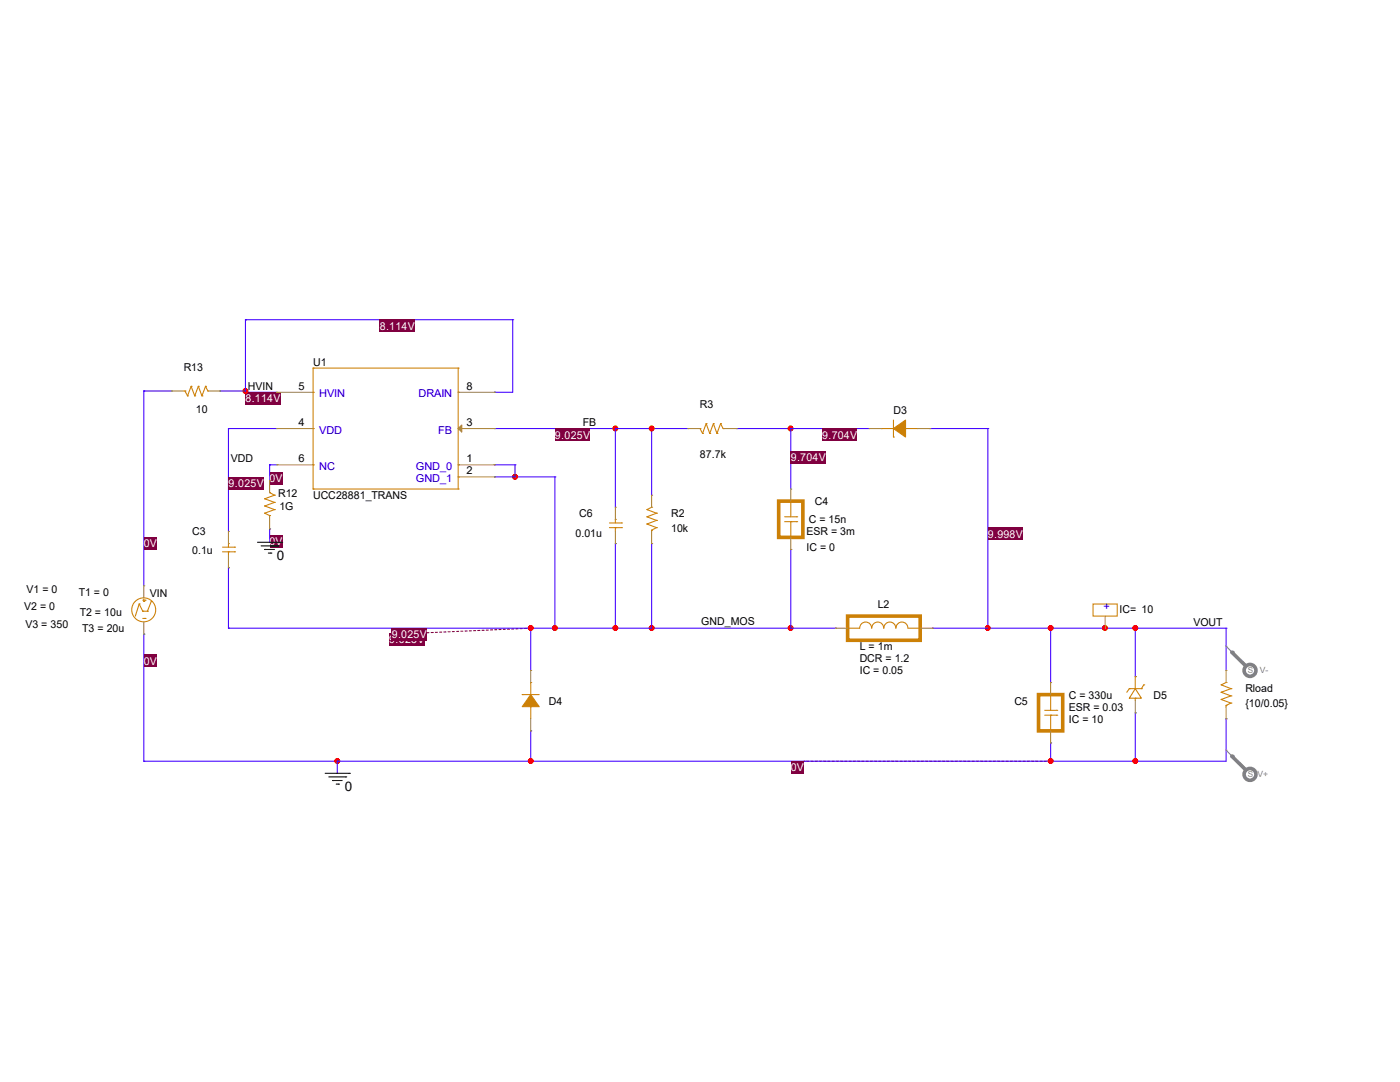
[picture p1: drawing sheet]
<svg xmlns="http://www.w3.org/2000/svg" width="279mm" height="216mm" viewBox="0 0 279 216" stroke-linecap="round" stroke-linejoin="round" font-family="sans-serif">
<path d="M45.6 85.5h.1M45.6 85.5v20.5M197.1 125.3h.1M197.1 125.3h12.6" fill="none" stroke="#4200ff" stroke-width=".21"/>
<g fill="#800040">
<path d="M45.6 95.2h1.9v2.4h-1.9z"/>
<path d="M47.5 95.2h5.2v2.4h-5.2z"/>
</g>
<path d="M53.8 92.8h.1M53.8 92.8v3.1M45.6 113.3h.1M45.6 113.3v12M220.6 125.3h.1M220.6 125.3h6M226.6 125.3h.1M226.6 125.3v9.7" fill="none" stroke="#4200ff" stroke-width=".21"/>
<path d="M53.8 94.2h2.6v2.4h-2.6z" fill="#800040"/>
<path d="M53.8 105.5h.1M53.8 105.5v2.7" fill="none" stroke="#4200ff" stroke-width=".21"/>
<path d="M53.8 106.8h2.6v2.4h-2.6z" fill="#800040"/>
<path d="M49 63.8h.1M49 63.8h53.3M130 125.3h27.8M157.8 125.3h.1" fill="none" stroke="#4200ff" stroke-width=".21"/>
<g fill="#f00" stroke="#f00" stroke-width=".21">
<circle cx="130" cy="125.3" r=".47"/>
<circle cx="157.8" cy="125.3" r=".47"/>
</g>
<g fill="#800040">
<path d="M75.8 63.8h1.2v2.5h-1.2z"/>
<path d="M77 63.8h5.8v2.5h-5.8z"/>
</g>
<path d="M102.3 63.8h.1M102.3 63.8v14.5M28.7 126.5h.1M28.7 126.5v25.4" fill="none" stroke="#4200ff" stroke-width=".21"/>
<path d="M28.7 130.6h2.6v2.5h-2.6z" fill="#800040"/>
<path d="M28.7 78h.1M28.7 78h5.5M146.9 85.5h.1M146.9 85.5h10.9M157.8 85.5h.1M157.8 85.5v12.1M130 108.5h.1M130 108.5v16.8" fill="none" stroke="#4200ff" stroke-width=".21"/>
<circle cx="157.8" cy="85.5" r=".47" fill="#f00" stroke="#f00" stroke-width=".21"/>
<g fill="#800040">
<path d="M157.8 90.1h1.3v2.4h-1.3z"/>
<path d="M159.1 90.1h5.7v2.4h-5.7z"/>
</g>
<path d="M49 78.3h.1M49 78.3h6.2" fill="none" stroke="#4200ff" stroke-width=".21"/>
<g fill="#800040">
<path d="M49 78.3h1.2v2.4h-1.2z"/>
<path d="M50.2 78.3h5.8v2.4h-5.8z"/>
</g>
<path d="M157.8 85.5h.1M157.8 85.5h15.7M185.5 85.5h.1M185.5 85.5h11.6M122.8 125.3h.1M122.8 125.3h7.2M209.7 125.3h.1M209.7 125.3v10.9M244.7 125.3h.1M244.7 125.3v8.5" fill="none" stroke="#4200ff" stroke-width=".21"/>
<g fill="#800040">
<path d="M164.1 85.5h1.3v2.5h-1.3z"/>
<path d="M165.4 85.5h5.7v2.5h-5.7z"/>
</g>
<path d="M110.7 95.2h.1M110.7 95.2v30.1h-4.8M105.9 125.3h.1M105.9 125.3v8.5" fill="none" stroke="#4200ff" stroke-width=".21"/>
<g fill="#800040">
<path d="M77.7 126.3h1.9v2.4h-1.9z"/>
<path d="M79.6 126.3h5.2v2.4h-5.2z"/>
</g>
<path d="M84.7 126.3h.1M105.9 125.3l-21.2 1" fill="none" stroke="#800040" stroke-width=".21" stroke-dasharray=".4"/>
<path d="M45.6 125.3h.1M45.6 125.3h60.3" fill="none" stroke="#4200ff" stroke-width=".21"/>
<circle cx="105.9" cy="125.3" r=".47" fill="#f00" stroke="#f00" stroke-width=".21"/>
<g fill="#800040">
<path d="M78.2 125.3h1.3v2.5h-1.3z"/>
<path d="M79.5 125.3h5.7v2.5h-5.7z"/>
</g>
<circle cx="105.9" cy="125.3" r=".47" fill="#f00" stroke="#f00" stroke-width=".21"/>
<path d="M28.7 78h.1M28.7 78v38.9" fill="none" stroke="#4200ff" stroke-width=".21"/>
<path d="M28.7 107.2h2.6v2.5h-2.6z" fill="#800040"/>
<g fill="none" stroke="#4200ff" stroke-width=".21">
<path d="M43.9 78h.1M43.9 78h5.1M49 78h.1M49 78v.3M98.7 78.3h.1M98.7 78.3h3.6M45.6 85.5h.1M45.6 85.5h9.6M53.8 92.8h.1M53.8 92.8h1.4M98.7 92.8h.1M98.7 85.5h.1"/>
<path d="M98.7 85.5h24.1M98.7 92.8h4.1M102.8 95.2h.1M102.8 95.2h7.9"/>
</g>
<g fill="#f00" stroke="#f00" stroke-width=".21">
<circle cx="102.8" cy="95.1" r=".47"/>
<circle cx="49" cy="78" r=".47"/>
<circle cx="122.8" cy="85.5" r=".47"/>
</g>
<g fill="#800040">
<path d="M110.7 85.5h2v2.5h-2z"/>
<path d="M112.7 85.5h5.1v2.5h-5.1z"/>
</g>
<g fill="#f00" stroke="#f00" stroke-width=".21">
<circle cx="122.8" cy="85.5" r=".47"/>
<circle cx="122.8" cy="125.3" r=".47"/>
<circle cx="110.7" cy="125.3" r=".47"/>
<circle cx="226.6" cy="125.3" r=".47"/>
<circle cx="130" cy="85.5" r=".47"/>
<circle cx="197.1" cy="125.3" r=".46"/>
</g>
<g fill="none" stroke="#4200ff" stroke-width=".21">
<path d="M98.7 95.2h.1M98.7 95.2h4.1M122.8 85.5h.1M122.8 85.5v15.7M122.8 85.5h14.5M130 85.5h.1M130 85.5v13.3M197.1 85.5h.1M197.1 85.5v39.8M122.8 108.5h.1M122.8 108.5v16.8h-12.1M157.8 109.6h.1"/>
<path d="M157.8 109.6v15.7M110.7 125.3h.1M226.6 125.3h.1M226.6 125.3h18.1"/>
</g>
<g fill="#800040">
<path d="M197.1 105.3h1.3v2.4h-1.3z"/>
<path d="M198.4 105.3h5.8v2.4h-5.8z"/>
</g>
<g fill="#f00" stroke="#f00" stroke-width=".21">
<circle cx="197.1" cy="125.3" r=".46"/>
<circle cx="67.3" cy="151.8" r=".47"/>
</g>
<path d="M186.1 125.3h.1M186.1 125.3h11M28.7 151.9h.1M28.7 151.9h38.6M209.7 148.3h.1M209.7 151.9h.1M209.7 151.9h16.9M209.7 148.3v3.6M244.7 143.4h.1M244.7 143.4v8.5" fill="none" stroke="#4200ff" stroke-width=".21"/>
<path d="M157.8 151.9h2.6v2.4h-2.6z" fill="#800040"/>
<path d="M160.5 151.9h.1M209.7 151.9h-49.2" fill="none" stroke="#800040" stroke-width=".21" stroke-dasharray=".4"/>
<g fill="none" stroke="#4200ff" stroke-width=".21">
<path d="M49 63.8h.1M49 63.8v14.2M102.8 92.8h.1M102.8 92.8v2.4M67.3 151.9h.1M67.3 151.9v2.4M67.3 151.9h142.4M105.9 145.8h.1M105.9 151.9h.1M105.9 145.8v6.1M226.6 142.2h.1M226.6 151.9h.1"/>
<path d="M226.6 142.2v9.7M226.6 151.9h18.1"/>
</g>
<g fill="#f00" stroke="#f00" stroke-width=".21">
<circle cx="226.6" cy="151.8" r=".47"/>
<circle cx="209.7" cy="151.8" r=".47"/>
<circle cx="105.9" cy="151.8" r=".47"/>
</g>
<path d="M157.8 151.9h2.6v2.4h-2.6z" fill="#800040"/>
<g fill="#f00" stroke="#f00" stroke-width=".21">
<circle cx="209.7" cy="151.8" r=".47"/>
<circle cx="105.9" cy="151.8" r=".47"/>
<circle cx="220.5" cy="125.3" r=".47"/>
<circle cx="209.7" cy="125.3" r=".47"/>
</g>
<path d="M157.8 125.3h9M166.8 125.3h.1M209.7 125.3h.1M209.7 125.3h10.9" fill="none" stroke="#4200ff" stroke-width=".21"/>
<g fill="none" stroke="#000" stroke-width=".21">
<path d="M51.4 108.2h4.8M52.1 108.9h3.4M52.8 109.6h.1M52.8 109.6h2M53.6 110.4h.5M54.1 110.4h.1M55.5 108.9h.1M56.2 108.2h.1M64.9 154.3h4.8M65.6 155h3.4M66.4 155.7h.1M66.4 155.7h1.9"/>
<path d="M67.1 156.5h.5M67.6 156.5h.1M69 155h.1M69.7 154.3h.1"/>
</g>
<path d="M244.7 149.7h.1M244.7 149.7l2.4 2.4" fill="none" stroke="#808080" stroke-width=".21"/>
<g fill="none" stroke="#808080" stroke-width=".72">
<path d="M245.9 150.9l2.6 2.6"/>
<circle cx="249.5" cy="154.5" r="1.19"/>
</g>
<circle cx="245.9" cy="150.9" r=".36" fill="#808080"/>
<path d="M244.7 128.9h.1M244.7 128.9l2.4 2.5" fill="none" stroke="#808080" stroke-width=".21"/>
<g fill="none" stroke="#808080" stroke-width=".72">
<path d="M245.9 130.2l2.6 2.6"/>
<circle cx="249.5" cy="133.8" r="1.19"/>
</g>
<circle cx="245.9" cy="130.2" r=".36" fill="#808080"/>
<g fill="none" stroke="#cc8006" stroke-width=".21">
<path d="M36.7 78h.2M36.9 78h.1M36.9 78l.5 1M37.4 79h.1M38.1 77.1h.1M38.1 77.1l-.7 1.9M38.1 77.1l.8 1.9M38.9 79h.1M39.6 77.1h.1M39.6 77.1l-.7 1.9M39.6 77.1l.7 1.9M40.3 79h.1"/>
<path d="M41 77.1h.1M41 77.1l-.7 1.9M41 77.1l.5 .9M41.5 78h.1M62.5 73.4h.1M62.5 78.3h.1M62.5 73.4h28.9M62.5 73.4v24.2M91.4 73.4h.1M91.4 78.3h.1M91.4 73.4v24.2M52.8 99.5h.1"/>
<path d="M52.8 99.5l2 .7M53.8 98.3h.1M53.8 98.3l1 .5M54.8 98.8h.1M54.8 98.8l-2 .7M62.5 97.6h.1M62.5 85.5h.1M62.5 92.8h.1M62.5 97.6h28.9M91.4 97.6h.1M91.4 92.8h.1M91.4 95.2h.1"/>
<path d="M91.4 85.5h.1M139.7 85.5h.1M139.7 85.5l.5 1M140.2 86.5h.1M140.9 84.5h.1M140.9 84.5l.7 2M140.9 84.5l-.7 2M141.6 86.5h.1M142.4 84.5h.1M142.4 84.5l.7 2M142.4 84.5l-.8 2M143.1 86.5h.1"/>
<path d="M143.8 84.5h.1M143.8 84.5l.5 1M143.8 84.5l-.7 2M144.3 85.5h.1M144.3 85.5h.2M157.8 100h.1M157.8 100v3.1M175.9 85.5h.1M175.9 85.5h2.4M178.3 87.2h.1M178.3 83.8v3.4M180.7 85.5h.1"/>
<path d="M180.7 85.5h2.4M28.5 119.8h.5M28.7 119.5v.5M29 119.8h.1M44.4 110.1h2.4M44.4 109.2h2.4M45.6 108.5h.1M45.6 110.1h.1M45.6 108.5v.7M45.6 110.1v.8M46.8 110.1h.1M46.8 109.2h.1"/>
<path d="M52.8 102.4h.1M52.8 101h.1M52.8 102.4l1 .5M52.8 101l2 .7M53.8 102.9h.1M53.8 102.9v.2M54.8 101.7h.1M54.8 100.2h.1M54.8 101.7l-2 .7M54.8 100.2l-2 .8M121.6 105.3h2.4M121.6 104.4h2.4"/>
<path d="M122.8 103.6h.1M122.8 105.3h.1M122.8 103.6v.8M122.8 105.3v.7M124 105.3h.1M124 104.4h.1M129.1 104.6h.1M129.1 103.1h.1M129.1 101.7h.1M129.1 104.6l1.9 .7M129.1 103.1l1.9 .7M129.1 101.7l1.9 .7"/>
<path d="M130 101.2h.1M130 105.8h.1M130 101.2l-.9 .5M130 105.8v.2M131 105.3h.1M131 103.8h.1M131 102.4h.1M131 105.3l-1 .5M131 103.8l-1.9 .8M131 102.4l-1.9 .7M156.6 104.1h2.4M156.6 103.1h2.4"/>
<path d="M157.8 104.1h.1M157.8 104.1v3.1M159 104.1h.1M159 103.1h.1M27.8 120.5h.1M27.8 120.5l-.8 2.4M27.8 120.5l.7 1.5M28.5 122h.1M28.5 122h.9M28.5 123.4h.5M28.7 120h.1M29 123.4h.1"/>
<path d="M29.4 122h.1M30.2 120h.1M30.2 120l-.8 2M104.2 138.6h.1M104.2 138.6h3.4M105.9 136.2h.1M105.9 136.2v2.4M169.2 125.3h.1M173.9 125.3a1.19 1.19 0 0 0-1.1-1.2 1.19 1.19 0 0 0-1.2 1.2h-2.4M176.4 125.3a1.19 1.19 0 0 0-1.2-1.2 1.19 1.19 0 0 0-1.2 1.2M178.8 125.3a1.19 1.19 0 0 0-1.2-1.2 1.19 1.19 0 0 0-1.2 1.2M178.8 125.3a1.19 1.19 0 0 1 1.2-1.2 1.19 1.19 0 0 1 1.2 1.2h2.4"/>
<path d="M183.6 125.3h.1M209.7 138.6h.1M209.7 138.6v3.1M218.1 120.5h4.9v2.4h-4.9zM225.4 137.4h.1M225.4 137.4h2.4M225.4 137.4l-.5 .7M226.6 137.4l1.2 1.9h-2.4zM226.6 139.3h.1M226.6 135h.1M226.6 135v2.4M226.6 139.3v.5"/>
<path d="M227.8 137.4h.1M228.3 136.7h.1M228.3 136.7l-.5 .7M243.7 139.6h.1M243.7 138.1h.1M243.7 136.7h.1M243.7 139.6l2 .7M243.7 138.1l2 .8M243.7 136.7l2 .7M244.7 136.2h.1M244.7 136.2l-1 .5M245.7 138.9h.1"/>
<path d="M245.7 137.4h.1M245.7 138.9l-2 .7M245.7 137.4l-2 .7M105.9 141h.1M105.9 141v2.4M208.5 142.7h2.4M208.5 141.7h2.4M209.7 142.7h.1M209.7 142.7v3.1M210.9 142.7h.1M210.9 141.7h.1M244.7 140.8h.1"/>
<path d="M244.7 140.8v.2M245.7 140.3h.1M245.7 140.3l-1 .5"/>
<circle cx="28.7" cy="121.7" r="2.39"/>
</g>
<g fill="none" stroke="#a84" stroke-width=".21">
<path d="M34.2 78h.1M34.2 78h2.5M41.5 78h2.4M43.9 78h.1M55.2 78.3h.1M55.2 78.3h7.3M91.4 78.3h7.3M98.7 78.3h.1M53.8 95.9h.1M53.8 95.9v2.4M55.2 85.5h.1M55.2 92.8h.1"/>
<path d="M55.2 85.5h7.3M55.2 92.8h7.3M91.4 85.5h7.3M91.4 92.8h7.3M91.4 95.2h7.3M98.7 92.8h.1M98.7 95.2h.1M98.7 85.5h.1M130 98.8h.1M130 98.8v2.4M137.3 85.5h.1M137.3 85.5h2.4"/>
<path d="M144.5 85.5h2.4M146.9 85.5h.1M157.8 97.6h.1M157.8 97.6v2.4M173.5 85.5h.1M173.5 85.5h2.4M183.1 85.5h2.4M185.5 85.5h.1M28.7 116.9h.1M28.7 116.9v2.4M45.6 113.3h.1M45.6 106h.1"/>
<path d="M45.6 106v2.5M45.6 110.9v2.4M53.8 105.5h.1M53.8 103.1v2.4M122.8 108.5h.1M122.8 101.2h.1M122.8 101.2v2.4M122.8 106v2.5M130 108.5h.1M130 106v2.5M157.8 109.6h.1M157.8 107.2v2.4"/>
<path d="M28.7 126.5h.1M28.7 124.1v2.4M105.9 133.8h.1M105.9 133.8v2.4M166.8 125.3h.1M166.8 125.3h2.4M183.6 125.3h2.5M186.1 125.3h.1M209.7 136.2h.1M209.7 136.2v2.4M220.6 125.3h.1M220.6 122.9v2.4"/>
<path d="M226.6 135h.1M226.6 139.8v2.4M244.7 133.8h.1M244.7 133.8v2.4M105.9 145.8h.1M105.9 143.4v2.4M209.7 148.3h.1M209.7 145.8v2.5M226.6 142.2h.1M244.7 143.4h.1M244.7 141v2.4"/>
</g>
<path d="M91.4 85.5l.8-.7v1.4z" fill="#a84" stroke="#a84" stroke-width=".21"/>
<path d="M155.4 100h4.8v7.2h-4.8zM169.2 122.9h14.4v4.9h-14.4zM207.3 138.6h4.8v7.2h-4.8z" fill="none" stroke="#cc8006" stroke-width=".72"/>
<g fill="#cc8006" stroke="#cc8006" stroke-width=".21">
<path d="M178.3 85.5l2.4-1.7v3.4z" fill-rule="evenodd"/>
<path d="M105.9 138.6l1.7 2.4h-3.4z" fill-rule="evenodd"/>
</g>
<g font-size="2.6">
<text x="55.2" y="111.8">0</text>
<text x="68.8" y="157.9">0</text>
</g>
<g font-size="2.2" fill="#fff">
<text x="75.8" y="65.8">8.114V</text>
<text x="49" y="80.3">8.114V</text>
<text x="110.7" y="87.5">9.025V</text>
<text x="164.1" y="87.5">9.704V</text>
<text x="157.8" y="92.1">9.704V</text>
<text x="45.6" y="97.2">9.025V</text>
<text x="53.8" y="96.2">0V</text>
<text x="197.1" y="107.3">9.998V</text>
<text x="28.7" y="109.2">0V</text>
<text x="53.8" y="108.8">0V</text>
<text x="77.7" y="128.3">9.025V</text>
<text x="78.2" y="127.3">9.025V</text>
<text x="28.7" y="132.6">0V</text>
<text x="157.8" y="153.9">0V</text>
</g>
<g font-size="2.2">
<text x="36.7" y="74">R13</text>
<text x="49.4" y="77.8">HVIN</text>
<text x="59.6" y="77.8">5</text>
<text x="62.5" y="73">U1</text>
<text x="93.1" y="77.8">8</text>
<text x="39.1" y="82.4">10</text>
<text x="139.7" y="81.5">R3</text>
<text x="178.3" y="82.7">D3</text>
<text x="59.6" y="85">4</text>
<text x="93.1" y="85">3</text>
<text x="116.3" y="85">FB</text>
<text x="46.1" y="92.3">VDD</text>
<text x="59.6" y="92.2">6</text>
<text x="93.1" y="92.2">1</text>
<text x="93.1" y="94.7">2</text>
<text x="139.7" y="91.4">87.7k</text>
<text x="55.5" y="99.1">R12</text>
<text x="55.8" y="101.7">1G</text>
<text x="62.5" y="99.6">UCC28881_TRANS</text>
<text x="162.6" y="100.8">C4</text>
<text x="38.4" y="106.8">C3</text>
<text x="114.8" y="107.1">0.01u</text>
<text x="115.6" y="103.2">C6</text>
<text x="133.9" y="103.2">R2</text>
<text x="133.9" y="106.1">10k</text>
<text x="160.9" y="106.8">ESR = 3m</text>
<text x="161.4" y="104.4">C = 15n</text>
<text x="38.4" y="110.4">0.1u</text>
<text x="160.9" y="109.9">IC = 0</text>
<text x="5.3" y="118.4">V1 = 0</text>
<text x="15.7" y="118.9">T1 = 0</text>
<text x="29.9" y="119.1">VIN</text>
<text x="4.8" y="121.7">V2 = 0</text>
<text x="5.1" y="125.4">V3 = 350</text>
<text x="15.9" y="123">T2 = 10u</text>
<text x="140" y="124.7">GND_MOS</text>
<text x="175.2" y="121.3">L2</text>
<text x="223.4" y="122.3">IC= 10</text>
<text x="238.2" y="124.9">VOUT</text>
<text x="16.4" y="126.1">T3 = 20u</text>
<text x="171.6" y="129.8">L = 1m</text>
<text x="171.6" y="132.2">DCR = 1.2</text>
<text x="171.6" y="134.6">IC = 0.05</text>
<text x="109.6" y="140.6">D4</text>
<text x="202.4" y="140.6">C5</text>
<text x="213.3" y="141.8">ESR = 0.03</text>
<text x="213.3" y="139.4">C = 330u</text>
<text x="230.2" y="139.4">D5</text>
<text x="248.5" y="138.2">Rload</text>
<text x="248.5" y="141.1">{10/0.05}</text>
<text x="213.3" y="144.2">IC = 10</text>
</g>
<g font-size="2.2" fill="#00c">
<text x="63.7" y="79.3">HVIN</text>
<text x="83.5" y="79.3">DRAIN</text>
<text x="63.7" y="86.5">VDD</text>
<text x="87.5" y="86.5">FB</text>
<text x="63.7" y="93.8">NC</text>
<text x="83" y="93.8">GND_0</text>
<text x="83" y="96.2">GND_1</text>
<text x="220.3" y="121.7">+</text>
</g>
<g font-size="1.7" fill="#808080">
<text x="249" y="134.3">S</text>
<text x="251.4" y="134.3">V-</text>
<text x="249" y="155">S V+</text>
</g>
</svg>
